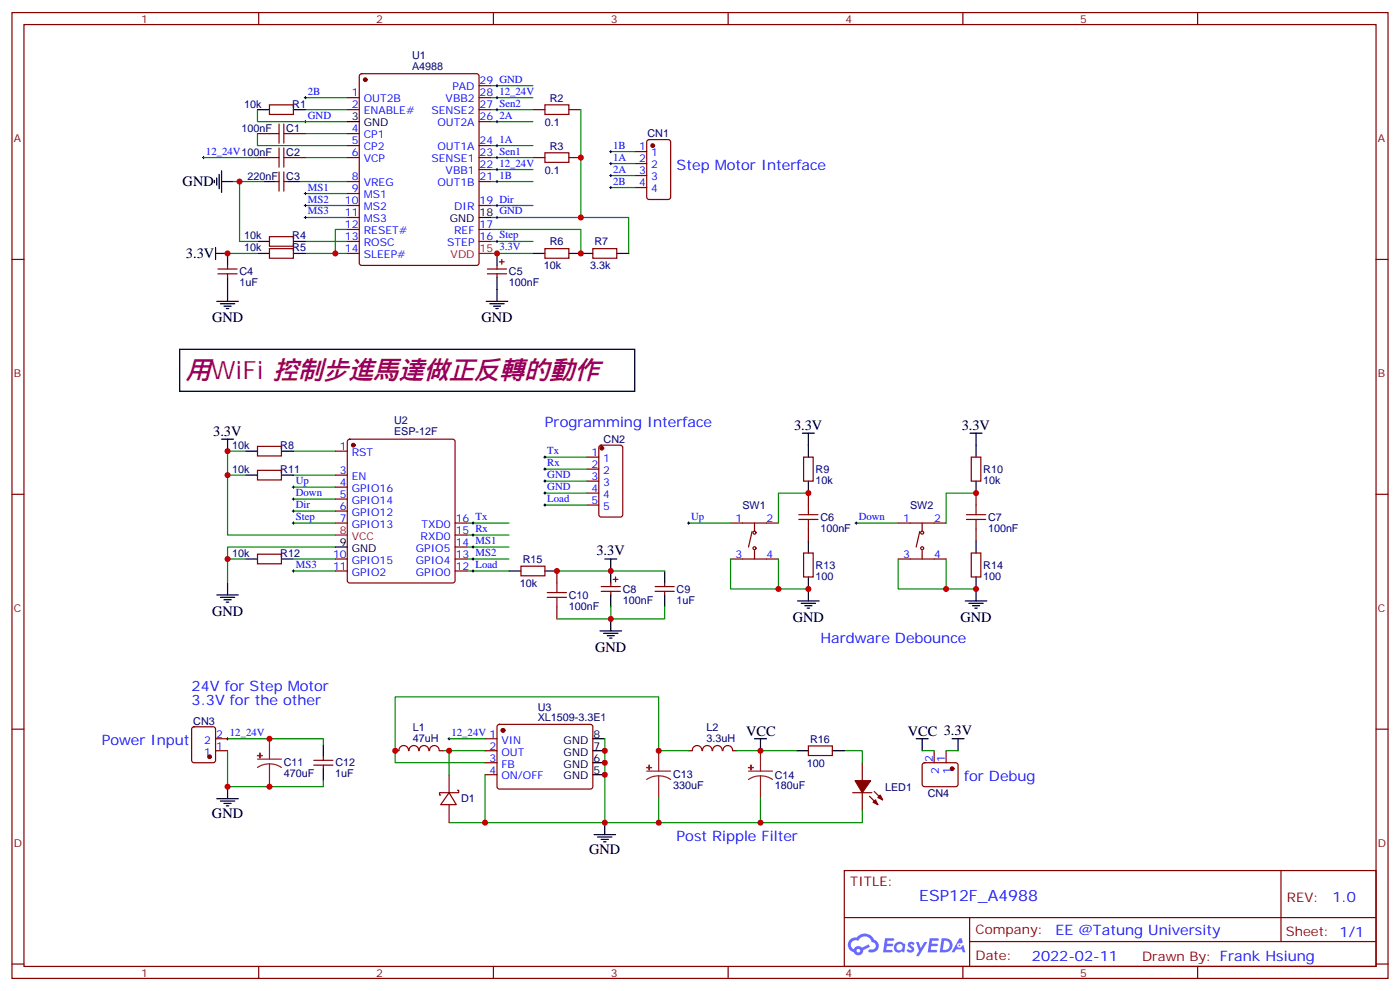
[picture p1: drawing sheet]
<svg xmlns="http://www.w3.org/2000/svg" width="412mm" height="292mm" viewBox="0 0 412 292" stroke-linecap="round" stroke-linejoin="round" font-family="sans-serif">
<g fill="none" stroke="#870000" stroke-width=".35">
<path d="M3.5 3.7h405.4v284.3h-405.4zM7.1 7.2h398.2v277.3h-398.2zM76.2 3.7v3.5M145.3 3.7v3.5M214.5 3.7v3.5M283.6 3.7v3.5M352.8 3.7v3.5M3.5 76.4h3.6M405.3 76.4h3.6M3.5 145.5h3.6M405.3 145.5h3.6M3.5 214.7h3.6"/>
<path d="M405.3 214.7h3.6M248.7 256.3h156.6v28.2h-156.6zM377.3 256.3v20.9M248.7 270.1h156.5M285.6 277.2h119.6M285.6 270.1v14.2M3.5 283.8h3.6M76.2 284.5v3.5M145.3 284.5v3.5M214.5 284.5v3.5M283.6 284.5v3.5M352.8 284.5v3.5"/>
<path d="M405.3 283.8h3.6"/>
</g>
<g fill="#5487ff">
<path d="M267.7 277.5a1.22 1.22 0 0 1 1.7 .2l-.4 .6a.47 .47 0 0 0-.3-.4 .47 .47 0 0 0-.5 .2l.1 .2a1.14 1.14 0 0 1 .8 1.8 1.14 1.14 0 0 1-1.9 0l-.2-.2 .5-.6 .7 .5a.29 .29 0 0 0 .3-.3 .29 .29 0 0 0-.2-.3 1.04 1.04 0 0 1-.6-1.7z"/>
<path d="M260.7 276.2h2.4l.3 .2-.2 .5-1.8 .1-.1 .8h1.5l.3 .4-.3 .4h-1.6l-.2 1.1h1.7l.2 .3-.2 .3-2.6 .1z"/>
<path d="M273.8 276.2h2.4l.3 .2-.1 .5-1.8 .1-.2 .8h1.6l.3 .4-.4 .4-1.6-.1-.1 1.1 1.7 .1 .2 .3-.2 .3-2.6 .1z"/>
<path d="M282.6 276.2h.7l.3 1.3-.6 .3a.69 .69 0 0 0-1 .3 .69 .69 0 0 0 .4 .9 .69 .69 0 0 0 .9-.6l.5-.2 .6 2.2h-.8l-.2-.9h-1.8l-.5 .9h-.8z"/>
<path d="M269.8 277.3h.8l.6 1.8 1.1-1.8h.9l-2.6 4.2h-.8l.9-1.5z"/>
<path d="M277.4 276.2l-.6 4.2h1.3a2.11 2.11 0 0 0 2.5-2.1 2.11 2.11 0 0 0-2.5-2.1zM278.1 277a1.39 1.39 0 0 1 1.7 1.4 1.39 1.39 0 0 1-1.8 1.2h-.3z"/>
<path d="M263.7 277.8a1.54 1.54 0 0 0-.1 2.2 1.54 1.54 0 0 0 2.2 .1l.6 .3 .3-2.3-.2-.3h-.4a1.49 1.49 0 0 0-2.4 0zM264 278.8a.94 .94 0 0 1 1.8 0 .94 .94 0 0 1-1.8 0z"/>
<path d="M250.4 276.6a2.18 2.18 0 0 0 1.1 3.7 1.44 1.44 0 0 0 1.6 .9 1.44 1.44 0 0 0 1.2-1.4l2-1.1-.5-.7-1.9 1a1.47 1.47 0 0 0-2.4 .4 1.39 1.39 0 0 1-.7-1.9 1.39 1.39 0 0 1 2-.5 2.12 2.12 0 0 1 2.2-1.3 2.12 2.12 0 0 1 1.9 1.7 1.14 1.14 0 0 1 1.1 1.4 1.14 1.14 0 0 1-1.7 .7 .43 .43 0 0 0-.5 .4 .43 .43 0 0 0 .4 .5 1.98 1.98 0 0 0 2.5-1.2 1.98 1.98 0 0 0-1.2-2.6 3.1 3.1 0 0 0-5.3-.6l-.9 .1zM252.3 279.9a.55 .55 0 0 1 1.1 0 .55 .55 0 0 1-1.1 0z"/>
<circle cx="282.6" cy="278.3" r=".26"/>
</g>
<g fill="#870000" stroke="#870000" stroke-width=".35">
<path d="M257.2 236.2l.7-.7 .7 1.4z"/>
<path d="M259.3 234.1l.7 1.4-1.4-.7z"/>
<path d="M251.9 229.8h4.6l-2.5 3.6z"/>
<circle cx="148.2" cy="215" r=".53"/>
<circle cx="192.3" cy="42.9" r=".53"/>
<circle cx="177.3" cy="131.9" r=".53"/>
<circle cx="61.7" cy="222.8" r=".53"/>
<circle cx="280.5" cy="226.3" r=".53"/>
<circle cx="107.6" cy="23.5" r=".53"/>
<circle cx="104.1" cy="131.1" r=".53"/>
</g>
<g fill="none" stroke="#870000" stroke-width=".35">
<path d="M75.8 39.3h3.6M79.4 30.9h7v2.8h-7zM86.4 39.3h3.6M102.3 39.3h3.5M102.3 32.3h3.5M102.3 28.8h3.5M106.1 21.9l.4-.2h33.9l.7 .4v55.3l-.5 .7h-34.1l-.6-.4-.1-55.3zM141.1 32.3h3.5M141.1 28.8h3.5M141.1 35.8h3.5M141.1 25.2h3.5M157 32.3h3.5"/>
<path d="M167.6 32.3h3.5M75.8 46.4h3.6M81.1 53.4h1.1M82.2 50.6v5.7M83.6 50.6v5.7M83.6 53.4h1.1M86.4 46.4h3.6M102.3 46.4h3.5M102.3 53.4h3.5M102.3 42.9h3.5M102.3 57h3.5M141.1 46.4h3.5"/>
<path d="M141.1 53.4h3.5M141.1 42.9h3.5M141.1 49.9h3.5M157 46.4h3.5M167.6 46.4h3.5M187 44.6h3.5M187 48.2h3.5M187 51.7h3.5M187 55.2h3.5M190.7 41.3l.5-.2h5.6l.7 .4 .1 16.5-.5 .7h-5.9l-.6-.4-.1-16.5zM64.2 79.2h5.6M67 78.1v1.1"/>
<path d="M79.4 69.7h7v2.8h-7zM79.4 73.2h7v2.8h-7zM102.3 60.5h3.5M102.3 64h3.5M102.3 67.6h3.5M102.3 71.1h3.5M102.3 74.6h3.5M141.1 60.5h3.5M141.1 67.6h3.5M141.1 71.1h3.5M143.6 79.2h5.6M146.4 78.1v1.1"/>
<path d="M147.1 77.1h1.4M147.8 76.4v1.4M160.5 73.2h7.1v2.8h-7.1zM174.6 73.2h7.1v2.8h-7.1zM64.2 80.6h5.6M67 80.6v1.1M143.6 80.6h5.6M146.4 80.6v1.1M75.8 131.4h7.1v2.8h-7.1zM75.8 138.5h7.1v2.8h-7.1zM98.8 132.8h3.5M98.8 139.9h3.5"/>
<path d="M102.5 129.5l.5-.2h30.3l.5 .2 .3 .5v40.9l-.3 .5-.5 .2h-30.3l-.5-.2-.2-.5v-40.9zM172.9 134.6h3.5M172.9 138.1h3.5M176.6 131.3l.5-.2h5.6l.7 .4v20l-.4 .7h-5.9l-.7-.4v-20zM236.7 134.6h2.8v7h-2.8zM286.1 134.6h2.8v7h-2.8zM98.8 154h3.5M98.8 143.4h3.5M98.8 146.9h3.5M98.8 150.5h3.5M134.1 154h3.5M134.1 157.5h3.5"/>
<path d="M172.9 141.6h3.5M172.9 145.2h3.5M172.9 148.7h3.5M215.2 154h14.1M221.5 156.5l-1 4.5M222.2 154v2.5M238.1 145.2v3.5M238.1 155.8v3.5M264.6 154h14.1M270.9 156.5l-1 4.5M271.6 154v2.5M287.5 145.2v3.5"/>
<path d="M287.5 155.8v3.5M75.8 163.2h7.1v2.8h-7.1zM98.8 164.6h3.5M98.8 168.1h3.5M134.1 164.6h3.5M134.1 168.1h3.5M134.1 161h3.5M153.5 166.7h7v2.8h-7zM164 168.1v3.5M164 178.7v3.5M177.1 172.7h5.6M177.1 174.1h5.6"/>
<path d="M179.9 171.6v1.1M179.9 174.1v1.1M180.6 170.6h1.4M181.3 169.9v1.4M193 172.7h5.6M193 174.1h5.6M195.8 171.6v1.1M195.8 174.1v1.1M215.2 164.6h14.1M222.2 162.1v2.5M236.7 162.8h2.8v7.1h-2.8zM264.6 164.6h14.1"/>
<path d="M271.6 162.1v2.5M286.1 162.8h2.8v7.1h-2.8zM56.7 214.2l.4-.2h5.7l.6 .4 .1 9.4-.5 .7h-5.9l-.6-.4-.1-9.4zM63.5 217.5h3.5M142.9 217.5h3.5M146.6 213.5l.5-.2h27.1l.4 .7v17.9l-.7 .4-27.1-.1-.4-.6v-17.6zM238.1 219.6h7.1v2.8h-7.1zM63.5 221h3.5M92.4 225.2h5.7M92.4 223.8h5.7M95.2 222.8v1M95.2 225.2v1.1"/>
<path d="M116.4 221h1.1M117.5 221a1.41 1.41 0 0 1 1.4-1.5 1.41 1.41 0 0 1 1.4 1.5M120.5 221a1.41 1.41 0 0 1 1.4-1.5 1.41 1.41 0 0 1 1.4 1.5M123.5 221a1.41 1.41 0 0 1 1.4-1.5 1.41 1.41 0 0 1 1.4 1.5M126.5 221a1.41 1.41 0 0 1 1.4-1.5 1.41 1.41 0 0 1 1.5 1.5M129.5 221h1M132.3 233.4l2.1 3.5h-4.6zM132.3 233.4h-2.8v.7h.3M132.3 228.1v5.3M132.3 236.9v5.3M134.8 232.7h.3v.7h-2.8M142.9 221h3.5"/>
<path d="M142.9 224.5h3.5M142.9 228.1h3.5M206.8 221a1.41 1.41 0 0 0-1.4-1.5 1.41 1.41 0 0 0-1.5 1.5h-1.1M206.9 221a1.41 1.41 0 0 1 1.4-1.5 1.41 1.41 0 0 1 1.5 1.5M209.9 221a1.41 1.41 0 0 1 1.4-1.5 1.41 1.41 0 0 1 1.4 1.5M213 221a1.41 1.41 0 0 1 1.4-1.5 1.41 1.41 0 0 1 1.4 1.5M215.9 221h1.1M251.2 233.4h5.6M254 224.5v5.3M254 233.4v5.3M256.1 234.4l2.5 2.5M257.5 233l2.5 2.5"/>
<path d="M271.9 224.7l.4-.2 9.5 .1 .4 .6v6l-.7 .4-9.4-.1-.5-.6v-5.7zM275.2 221v3.5M278.7 221v3.5"/>
<circle cx="222.2" cy="156.8" r=".44"/>
<circle cx="271.6" cy="156.8" r=".44"/>
<circle cx="222.2" cy="161.4" r=".44"/>
<circle cx="271.6" cy="161.4" r=".44"/>
</g>
<g fill="none" stroke="#000" stroke-width=".35">
<path d="M75.8 32.3h3.6M86.4 32.3h3.6M102.3 35.8h3.5M63.1 53.1v.7M63.9 52.4v2.1M64.6 51.3v4.3M65.3 53.4h3.5M65.3 50.3v6.3M77.6 53.4h3.5M84.7 53.4h3.5M63.5 74.6h3.5v3.5M63.5 72.8v3.6"/>
<path d="M75.8 71.1h3.6M75.8 74.6h3.6M86.4 71.1h3.6M86.4 74.6h3.6M141.1 64h3.5M146.4 74.6v3.5M157 74.6h3.5M167.6 74.6h7M181.7 74.6h3.5M63.9 88.7h6.3M64.9 89.4h4.2M66 90.1h2.1"/>
<path d="M66.7 90.8h.7M67 81.7v7M143.2 88.7h6.4M144.3 89.4h4.2M145.3 90.1h2.2M146 90.8h.8M146.4 81.7v7M52.9 102.8h134.1v12.4h-134.1zM65.3 129.3h3.5M67 129.3v3.5M72.3 132.8h3.5M72.3 139.9h3.5"/>
<path d="M82.9 132.8h3.5M82.9 139.9h3.5M236.4 127.5h3.5M238.1 127.5v7.1M285.8 127.5h3.5M287.5 127.5v7.1M238.1 141.6v3.6M238.1 159.3v3.5M287.5 141.6v3.6M287.5 159.3v3.5M63.9 175.2h6.3M64.9 175.9h4.2"/>
<path d="M66 176.6h2.1M66.7 177.3h.7M67 171.6v3.6M72.3 164.6h3.5M82.9 164.6h3.5M98.8 161h3.5M149.9 168.1h3.6M160.5 168.1h3.5M178.2 164.6h3.5M179.9 164.6v7M179.9 175.2v3.5M195.8 168.1v3.5"/>
<path d="M195.8 175.2v3.5M234.9 176.9h6.4M236 177.6h4.2M237.1 178.3h2.1M237.8 179h.7M238.1 169.9v7M284.3 176.9h6.4M285.4 177.6h4.2M286.5 178.3h2.1M287.2 179h.7M287.5 169.9v7M176.7 185.7h6.4"/>
<path d="M177.8 186.4h4.2M178.9 187.1h2.1M179.6 187.9h.7M179.9 182.2v3.5M95.2 219.3v3.5M174.6 217.5h3.6M222.2 217.5h3.6M224 217.5v3.5M269.9 217.5h3.5M271.6 217.5v3.5M280.5 217.5h3.5M282.2 217.5v3.5"/>
<path d="M63.9 235.1h6.3M64.9 235.8h4.2M66 236.5h2.1M66.7 237.2h.7M67 231.6v3.5M95.2 226.3v3.5M174.6 228.1h3.6M174.6 224.5h3.6M174.6 221h3.6M234.6 221h3.5M245.2 221h3.5M175 245.7h6.3"/>
<path d="M176 246.4h4.3M177.1 247.1h2.1M177.8 247.8h.7M178.2 242.2v3.5"/>
</g>
<g fill="none" stroke="#8c2424" stroke-width=".35">
<path d="M79.4 217.5v6M75.8 223.5h7.1M79.4 224.9l1.8 .2 1.7 .9M79.4 224.9l-1.9 .2-1.7 .9M79.4 224.9v6.7M190.5 227h7.1M194 228.4l1.9 .3 1.7 .8M194 228.4l-1.8 .3-1.7 .8M194 221v6M194 228.4v6.7M220.5 227h7M224 228.4l-1.8 .3-1.7 .8"/>
<path d="M224 228.4l1.9 .3 1.6 .8M224 221v6M224 228.4v6.7"/>
</g>
<g fill="#8c2424" stroke="#8c2424" stroke-width=".35">
<path d="M75.8 222.4l1.5 .1z"/>
<path d="M76.6 221.7v1.4z"/>
<path d="M190.5 226h1.4z"/>
<path d="M191.2 225.2v1.5z"/>
<path d="M221.2 225.2v1.5z"/>
<path d="M220.5 226h1.4z"/>
</g>
<g fill="none" stroke="#000" stroke-width=".29">
<path d="M89.6 35.8h.7M89.6 28.8h.7M90 28.4v.7M90 35.5v.7M146 35.8h.8M146 28.8h.8M146 32.3h.8M146 25.2h.8M146.4 24.9v.7M146.4 28.4v.7M146.4 31.9v.7M146.4 35.5v.7"/>
<path d="M59.6 46.4h.7M60 46v.7M89.6 57h.7M90 56.6v.7M146 53.4h.8M146 42.9h.8M146 46.4h.8M146 49.9h.8M146.4 42.5v.7M146.4 46v.7M146.4 49.6v.7M146.4 53.1v.7"/>
<path d="M179.6 48.2h.7M179.6 51.7h.7M179.6 44.6h.7M179.6 55.2h.7M179.9 44.3v.7M179.9 47.8v.7M179.9 51.3v.7M179.9 54.9v.7M89.6 60.5h.7M89.6 64h.7M90 60.1v.8M90 63.7v.7"/>
<path d="M146 74.6h.8M146 71.1h.8M146 60.5h.8M146 64h.8M146.4 60.1v.8M146.4 63.7v.7M146.4 70.7v.7M146.4 74.3v.7M160.2 134.6h.7M160.2 138.1h.7M160.5 134.2v.7M160.5 137.8v.7"/>
<path d="M86.1 154h.7M86.1 143.4h.7M86.1 146.9h.7M86.1 150.5h.7M86.4 143.1v.7M86.4 146.6v.7M86.4 150.1v.7M86.4 153.6v.7M139 154h.7M139 157.5h.7M139.3 153.6v.7M139.3 157.2v.7"/>
<path d="M160.2 148.7h.7M160.2 141.6h.7M160.2 145.2h.7M160.5 141.3v.7M160.5 144.8v.7M160.5 148.3v.7M202.5 154h.7M202.8 153.6v.7M251.9 154h.7M252.2 153.6v.7M86.1 168.1h.7M86.4 167.7v.8"/>
<path d="M139 168.1h.7M139 161h.7M139 164.6h.7M139.3 160.7v.7M139.3 164.2v.7M139.3 167.7v.8M66.7 217.5h.7M67 217.1v.7M131.9 217.5h.7M132.3 217.1v.7"/>
</g>
<g fill="none" stroke="#008700" stroke-width=".35">
<path d="M75.8 39.3v3.6h26.5M75.8 32.3v3.5h26.5M90 28.8h12.3M90 32.3h12.3M90 39.3h12.3M144.6 28.8h12.4M144.6 32.3h12.4M144.6 25.2h12.4M144.6 35.8h12.4M171.1 32.3v31.7h-26.5M60 46.4h15.8M68.8 53.4h8.8"/>
<path d="M70.6 53.4v17.7h5.2M88.2 53.4h14.1M90 46.4h12.3M90 57h12.3M144.6 46.4h12.4M144.6 53.4h12.4M144.6 42.9h12.4M144.6 49.9h12.4M179.9 44.6h7.1M179.9 48.2h7.1M179.9 51.7h7.1M179.9 55.2h7.1"/>
<path d="M67 74.6h8.8M90 60.5h12.3M90 64h12.3M90 71.1h12.3M90 74.6h12.3M102.3 67.6h-3.5v7M144.6 67.6h26.5v7M144.6 60.5h12.4M144.6 71.1h12.4M144.6 74.6h12.4M171.1 64h14.1v10.6M67 139.9h5.3"/>
<path d="M72.3 132.8h-5.3v24.7h31.8M86.4 132.8h12.4M86.4 139.9h12.4M160.5 134.6h12.4M160.5 138.1h12.4M86.4 143.4h12.4M86.4 146.9h12.4M86.4 150.5h12.4M86.4 154h12.4M137.6 154h12.3M137.6 157.5h12.3M160.5 141.6h12.4"/>
<path d="M160.5 145.2h12.4M160.5 148.7h12.4M202.8 154h12.4M238.1 145.2h-8.8v8.8M252.2 154h12.4M287.5 145.2h-8.8v8.8M67 164.6h5.3M86.4 164.6h12.4M86.4 168.1h12.4M98.8 161h-31.8v10.6M137.6 164.6h12.3M137.6 168.1h12.3"/>
<path d="M137.6 161h12.3M164 168.1h31.8M179.9 178.7v3.5M195.8 178.7v3.5h-31.8M215.2 164.6v8.8h14.1M229.3 164.6v8.8h8.8M264.6 164.6v8.8h14.1M278.7 164.6v8.8h8.8M67 217.5h28.2v1.8M132.3 217.5h10.6M178.2 217.5v24.7h-35.3v-14.1M67 221v10.6h28.2v-1.8"/>
<path d="M130.5 221h12.4M132.3 221v7.1M194 235.1v7.1h-15.8M202.8 221h-8.8v-15.9h-77.6v19.4h26.5M217 221h17.6M224 235.1v7.1M248.7 221h5.3v3.5M254 238.7v3.5h-60M271.6 221h3.6M278.7 221h3.5M132.3 242.2h10.6"/>
</g>
<g fill="none" stroke="#a10000" stroke-width=".35">
<path d="M79.4 39.3h2.8M82.2 36.5v5.7M83.6 39.3h2.8M83.6 36.5v5.7M160.5 30.9h7.1v2.8h-7.1zM79.4 46.4h2.8M82.2 43.6v5.6M83.6 43.6v5.6M83.6 46.4h2.8M160.5 45h7.1v2.8h-7.1zM235.3 152.9h5.6M235.3 151.5h5.6"/>
<path d="M238.1 148.7v2.8M238.1 152.9v2.9M284.7 152.9h5.6M284.7 151.5h5.6M287.5 148.7v2.8M287.5 152.9v2.9M161.2 175.9h5.7M161.2 174.4h5.7M164 171.6v2.8M164 175.9v2.8"/>
</g>
<path d="M141.1 74.6h3.5M98.8 157.5h3.5" fill="none" stroke="#f00" stroke-width=".35"/>
<g fill="#c00">
<circle cx="79.4" cy="217.5" r=".88"/>
<circle cx="79.4" cy="231.6" r=".88"/>
<circle cx="67" cy="231.6" r=".88"/>
<circle cx="178.2" cy="221" r=".88"/>
<circle cx="132.3" cy="221" r=".88"/>
<circle cx="178.2" cy="242.2" r=".88"/>
<circle cx="142.9" cy="242.2" r=".88"/>
<circle cx="194" cy="242.2" r=".88"/>
<circle cx="98.8" cy="74.6" r=".88"/>
<circle cx="171.1" cy="46.4" r=".88"/>
<circle cx="171.1" cy="64" r=".88"/>
<circle cx="67" cy="132.8" r=".88"/>
<circle cx="67" cy="139.9" r=".88"/>
<circle cx="67" cy="164.6" r=".88"/>
<circle cx="146.4" cy="74.6" r=".88"/>
<circle cx="70.6" cy="53.4" r=".88"/>
<circle cx="67" cy="74.6" r=".88"/>
<circle cx="171.1" cy="74.6" r=".88"/>
<circle cx="164" cy="168.1" r=".88"/>
<circle cx="179.9" cy="168.1" r=".88"/>
<circle cx="179.9" cy="182.2" r=".88"/>
<circle cx="238.1" cy="145.2" r=".88"/>
<circle cx="287.5" cy="145.2" r=".88"/>
<circle cx="238.1" cy="173.4" r=".88"/>
<circle cx="287.5" cy="173.4" r=".88"/>
<circle cx="178.2" cy="224.5" r=".88"/>
<circle cx="178.2" cy="228.1" r=".88"/>
<circle cx="224" cy="221" r=".88"/>
<circle cx="224" cy="242.2" r=".88"/>
<circle cx="194" cy="221" r=".88"/>
<circle cx="116.4" cy="221" r=".88"/>
<circle cx="229.3" cy="173.4" r=".88"/>
<circle cx="278.7" cy="173.4" r=".88"/>
</g>
<text font-size="7.4" fill="#906" x="54.7" y="111.7">用WiFi 控制步進馬達做正反轉的動作</text>
<text font-size="4.6" fill="#00f" x="270.8" y="265.3">ESP12F_A4988</text>
<g font-size="4.2" fill="#00f">
<text x="199.3" y="49.9">Step Motor Interface</text>
<text x="160.5" y="125.8">Programming Interface</text>
<text x="241.7" y="189.3">Hardware Debounce</text>
<text x="56.4" y="203.4">24V for Step Motor</text>
<text x="56.4" y="207.6">3.3V for the other</text>
<text x="30" y="219.3">Power Input</text>
<text x="284" y="229.8">for Debug</text>
<text x="199.3" y="247.5">Post Ripple Filter</text>
<text x="392.5" y="265.6">1.0</text>
<text x="310.9" y="275.1">EE @Tatung University</text>
<text x="304" y="282.9">2022-02-11</text>
</g>
<g font-size="4.2">
<text x="53.8" y="54.9">GND</text>
<text x="54.8" y="76">3.3V</text>
<text x="62.4" y="94.8">GND</text>
<text x="141.8" y="94.8">GND</text>
<text x="62.8" y="128.2">3.3V</text>
<text x="233.9" y="126.5">3.3V</text>
<text x="283.3" y="126.5">3.3V</text>
<text x="175.7" y="163.5">3.3V</text>
<text x="62.4" y="181.2">GND</text>
<text x="233.5" y="183">GND</text>
<text x="282.9" y="183">GND</text>
<text x="175.3" y="191.8">GND</text>
<text x="219.8" y="216.8">VCC</text>
<text x="267.4" y="216.8">VCC 3.3V</text>
<text x="62.4" y="240.8">GND</text>
<text x="173.6" y="251.4">GND</text>
</g>
<g font-size="3.9" fill="#800">
<text x="250.5" y="260.9">TITLE:</text>
<text x="379.1" y="265.6">REV:</text>
<text x="287.4" y="275.1">Company:</text>
<text x="378.7" y="275.7">Sheet: 1/1</text>
<text x="287.4" y="282.8">Date:</text>
<text x="336.4" y="282.8">Drawn By: Frank Hsiung</text>
</g>
<g font-size="3.2" fill="#800">
<text x="41.6" y="6.7">1</text>
<text x="110.8" y="6.7">2</text>
<text x="179.9" y="6.7">3</text>
<text x="249.1" y="6.7">4</text>
<text x="318.2" y="6.7">5</text>
<text x="4.1" y="41.8">A</text>
<text x="405.9" y="41.8">A</text>
<text x="4.1" y="110.9">B</text>
<text x="405.9" y="110.9">B</text>
<text x="4.1" y="180.1">C</text>
<text x="405.9" y="180.1">C</text>
<text x="4.1" y="249.2">D</text>
<text x="405.9" y="249.2">D</text>
<text x="41.6" y="287.5">1</text>
<text x="110.8" y="287.5">2</text>
<text x="179.9" y="287.5">3</text>
<text x="249.1" y="287.5">4</text>
<text x="318.2" y="287.5">5</text>
</g>
<g font-size="3.2" fill="#000080">
<text x="121.4" y="17.3">U1</text>
<text x="121.4" y="20.5">A4988</text>
<text x="161.9" y="29.9">R2</text>
<text x="72" y="31.7">10k</text>
<text x="86.1" y="31.7">R1</text>
<text x="71.2" y="38.7">100nF</text>
<text x="84.3" y="38.7">C1</text>
<text x="160.5" y="37">0.1</text>
<text x="190.7" y="40.5">CN1</text>
<text x="84.3" y="45.8">C2</text>
<text x="161.9" y="44">R3</text>
<text x="72.9" y="52.9">220nF</text>
<text x="84.3" y="52.9">C3</text>
<text x="160.5" y="51.1">0.1</text>
<text x="72" y="70.5">10k</text>
<text x="86.1" y="70.5">R4</text>
<text x="72" y="74">10k</text>
<text x="86.1" y="74">R5</text>
<text x="161.9" y="72.2">R6</text>
<text x="175.1" y="72.3">R7</text>
<text x="70.6" y="81.1">C4</text>
<text x="149.9" y="81.1">C5</text>
<text x="160.2" y="79.3">10k</text>
<text x="173.8" y="79.3">3.3k</text>
<text x="70.6" y="84.2">1uF</text>
<text x="149.9" y="84.2">100nF</text>
<text x="116.1" y="124.9">U2</text>
<text x="116.1" y="128.1">ESP-12F</text>
<text x="177.8" y="130.5">CN2</text>
<text x="68.4" y="132.2">10k</text>
<text x="82.6" y="132.2">R8</text>
<text x="68.4" y="139.3">10k</text>
<text x="82.6" y="139.3">R11</text>
<text x="240.2" y="142.5">10k</text>
<text x="240.2" y="139.2">R9</text>
<text x="289.6" y="142.5">10k</text>
<text x="289.6" y="139.2">R10</text>
<text x="218.7" y="149.8">SW1</text>
<text x="268.1" y="149.8">SW2</text>
<text x="241.7" y="153.4">C6</text>
<text x="291" y="153.4">C7</text>
<text x="241.7" y="156.6">100nF</text>
<text x="291" y="156.6">100nF</text>
<text x="68.4" y="164">10k</text>
<text x="82.6" y="164">R12</text>
<text x="154" y="165.7">R15</text>
<text x="240.2" y="167.5">R13</text>
<text x="289.6" y="167.5">R14</text>
<text x="153.1" y="172.8">10k</text>
<text x="240.2" y="170.7">100</text>
<text x="289.6" y="170.7">100</text>
<text x="167.6" y="179.5">100nF</text>
<text x="167.6" y="176.3">C10</text>
<text x="183.4" y="177.7">100nF</text>
<text x="183.4" y="174.5">C8</text>
<text x="199.3" y="177.7">1uF</text>
<text x="199.3" y="174.5">C9</text>
<text x="158.4" y="209.3">U3</text>
<text x="56.9" y="213.4">CN3</text>
<text x="121.6" y="215.3">L1</text>
<text x="158.4" y="212.2">XL1509-3.3E1</text>
<text x="208.1" y="215.3">L2</text>
<text x="121.6" y="218.4">47uH</text>
<text x="208.1" y="218.4">3.3uH</text>
<text x="238.6" y="218.6">R16</text>
<text x="83.6" y="225.6">C11</text>
<text x="98.8" y="225.6">C12</text>
<text x="237.7" y="225.7">100</text>
<text x="83.6" y="228.8">470uF</text>
<text x="98.8" y="228.8">1uF</text>
<text x="198.3" y="232.3">330uF</text>
<text x="198.3" y="229.1">C13</text>
<text x="228.2" y="232.4">180uF</text>
<text x="228.2" y="229.2">C14</text>
<text x="260.7" y="232.7">LED1</text>
<text x="135.8" y="236.2">D1</text>
<text x="273.3" y="234.5">CN4</text>
</g>
<g font-size="3.2" fill="#00f">
<text x="90.7" y="27.9">2B</text>
<text x="103.6" y="28.4">1</text>
<text x="133.3" y="26.6">PAD</text>
<text x="141.3" y="28.4">28</text>
<text x="141.3" y="24.9">29 GND</text>
<text x="147.1" y="27.9">12_24V</text>
<text x="90.7" y="34.9">GND</text>
<text x="103.6" y="31.9">2</text>
<text x="107.1" y="30.2">OUT2B</text>
<text x="107.1" y="33.7">ENABLE#</text>
<text x="127.1" y="33.7">SENSE2</text>
<text x="131.3" y="30.2">VBB2</text>
<text x="141.3" y="35.5">26</text>
<text x="141.3" y="31.9">27 Sen2</text>
<text x="147.1" y="34.9">2A</text>
<text x="103.6" y="39">4</text>
<text x="107.1" y="40.7">CP1</text>
<text x="128.8" y="37.2">OUT2A</text>
<text x="147.1" y="42">1A</text>
<text x="60.7" y="45.5">12_24V100nF</text>
<text x="103.6" y="42.5">5</text>
<text x="103.6" y="46">6</text>
<text x="107.1" y="44.3">CP2</text>
<text x="107.1" y="47.8">VCP</text>
<text x="127.1" y="47.8">SENSE1</text>
<text x="128.8" y="44.3">OUT1A</text>
<text x="141.3" y="46">23 Sen1</text>
<text x="141.3" y="42.5">24</text>
<text x="180.6" y="47.3">1A</text>
<text x="180.6" y="43.7">1B</text>
<text x="188.3" y="44.3">1</text>
<text x="188.3" y="47.8">2</text>
<text x="191.8" y="46">1</text>
<text x="103.6" y="53.1">8</text>
<text x="131.3" y="51.3">VBB1</text>
<text x="141.3" y="53.1">21</text>
<text x="141.3" y="49.6">22</text>
<text x="147.1" y="52.6">1B</text>
<text x="147.1" y="49">12_24V</text>
<text x="180.6" y="50.8">2A</text>
<text x="188.3" y="51.3">3</text>
<text x="191.8" y="49.6">2</text>
<text x="191.8" y="53.1">3</text>
<text x="90.7" y="56.1">MS1</text>
<text x="90.7" y="59.6">MS2</text>
<text x="103.6" y="56.6">9</text>
<text x="107.1" y="54.9">VREG</text>
<text x="107.1" y="58.4">MS1</text>
<text x="128.8" y="54.9">OUT1B</text>
<text x="180.6" y="54.3">2B</text>
<text x="188.3" y="54.9">4</text>
<text x="191.8" y="56.6">4</text>
<text x="90.7" y="63.1">MS3</text>
<text x="101.6" y="60.1">10</text>
<text x="101.6" y="63.7">11</text>
<text x="107.1" y="61.9">MS2</text>
<text x="107.1" y="65.4">MS3</text>
<text x="133.8" y="61.9">DIR</text>
<text x="141.3" y="60.1">19 Dir</text>
<text x="101.6" y="67.2">12</text>
<text x="101.6" y="70.7">13</text>
<text x="107.1" y="69">RESET#</text>
<text x="133.8" y="69">REF</text>
<text x="141.3" y="70.7">16 Step</text>
<text x="141.3" y="67.2">17</text>
<text x="101.6" y="74.3">14</text>
<text x="107.1" y="72.5">ROSC</text>
<text x="107.1" y="76">SLEEP#</text>
<text x="131.8" y="72.5">STEP</text>
<text x="147.1" y="73.7">3.3V</text>
<text x="100.1" y="132.5">1</text>
<text x="103.6" y="134.2">RST</text>
<text x="161.2" y="133.7">Tx</text>
<text x="161.2" y="137.2">Rx</text>
<text x="174.2" y="134.2">1</text>
<text x="174.2" y="137.8">2</text>
<text x="177.7" y="136">1</text>
<text x="87.1" y="142.5">Up</text>
<text x="100.1" y="139.5">3</text>
<text x="100.1" y="143.1">4</text>
<text x="103.6" y="141.3">EN</text>
<text x="161.2" y="140.8">GND</text>
<text x="174.2" y="141.3">3</text>
<text x="177.7" y="139.5">2</text>
<text x="177.7" y="143.1">3</text>
<text x="87.1" y="146">Down</text>
<text x="87.1" y="149.6">Dir</text>
<text x="100.1" y="146.6">5</text>
<text x="103.6" y="144.8">GPIO16</text>
<text x="103.6" y="148.3">GPIO14</text>
<text x="161.2" y="147.8">Load</text>
<text x="161.2" y="144.3">GND</text>
<text x="174.2" y="144.8">4</text>
<text x="174.2" y="148.3">5</text>
<text x="177.7" y="146.6">4</text>
<text x="87.1" y="153.1">Step</text>
<text x="100.1" y="150.1">6</text>
<text x="100.1" y="153.6">7</text>
<text x="103.6" y="151.9">GPIO12</text>
<text x="103.6" y="155.4">GPIO13</text>
<text x="124.2" y="155.4">TXD0</text>
<text x="134.2" y="153.6">16 Tx</text>
<text x="177.7" y="150.1">5</text>
<text x="203.6" y="153.1">Up</text>
<text x="216.7" y="153.6">1</text>
<text x="225.8" y="153.6">2</text>
<text x="252.9" y="153.1">Down</text>
<text x="266.1" y="153.6">1</text>
<text x="275.2" y="153.6">2</text>
<text x="123.9" y="158.9">RXD0</text>
<text x="134.2" y="160.7">14 MS1</text>
<text x="134.2" y="157.2">15 Rx</text>
<text x="87.1" y="167.2">MS3</text>
<text x="98.1" y="164.2">10</text>
<text x="98.1" y="167.7">11</text>
<text x="103.6" y="166">GPIO15</text>
<text x="122.5" y="166">GPIO4</text>
<text x="122.5" y="162.5">GPIO5</text>
<text x="134.2" y="167.7">12 Load</text>
<text x="134.2" y="164.2">13 MS2</text>
<text x="216.7" y="164.2">3</text>
<text x="225.8" y="164.2">4</text>
<text x="266.1" y="164.2">3</text>
<text x="275.2" y="164.2">4</text>
<text x="103.6" y="169.5">GPIO2</text>
<text x="122.5" y="169.5">GPIO0</text>
<text x="60.2" y="218.9">2</text>
<text x="63.7" y="220.7">1</text>
<text x="63.7" y="217.1">2</text>
<text x="67.7" y="216.6">12_24V</text>
<text x="133" y="216.6">12_24V 1</text>
<text x="144.2" y="220.7">2</text>
<text x="147.7" y="218.9">VIN</text>
<text x="60.2" y="222.4">1</text>
<text x="144.2" y="224.2">3</text>
<text x="144.2" y="227.7">4</text>
<text x="147.7" y="222.4">OUT</text>
<text x="147.7" y="226">FB</text>
<text x="274.8" y="224.4" transform="rotate(-90 274.8 224.4)">2</text>
<text x="276.6" y="227.9" transform="rotate(-90 276.6 227.9)">2</text>
<text x="278.3" y="224.4" transform="rotate(-90 278.3 224.4)">1</text>
<text x="280.1" y="227.9" transform="rotate(-90 280.1 227.9)">1</text>
<text x="147.7" y="229.5">ON/OFF</text>
</g>
<g font-size="3.2">
<text x="103.6" y="35.5">3</text>
<text x="107.1" y="37.2">GND</text>
<text x="132.5" y="65.4">GND</text>
<text x="141.3" y="63.7">18 GND</text>
<text x="100.1" y="160.7">9</text>
<text x="103.6" y="162.5">GND</text>
<text x="166" y="218.9">GND</text>
<text x="174.8" y="220.7">7</text>
<text x="174.8" y="217.1">8</text>
<text x="166" y="226">GND</text>
<text x="166" y="222.4">GND</text>
<text x="174.8" y="227.7">5</text>
<text x="174.8" y="224.2">6</text>
<text x="166" y="229.5">GND</text>
</g>
<g font-size="3.2" fill="#f00">
<text x="132.7" y="76">VDD</text>
<text x="141.3" y="74.3">15</text>
<text x="100.1" y="157.2">8</text>
<text x="103.6" y="158.9">VCC</text>
</g>
</svg>
